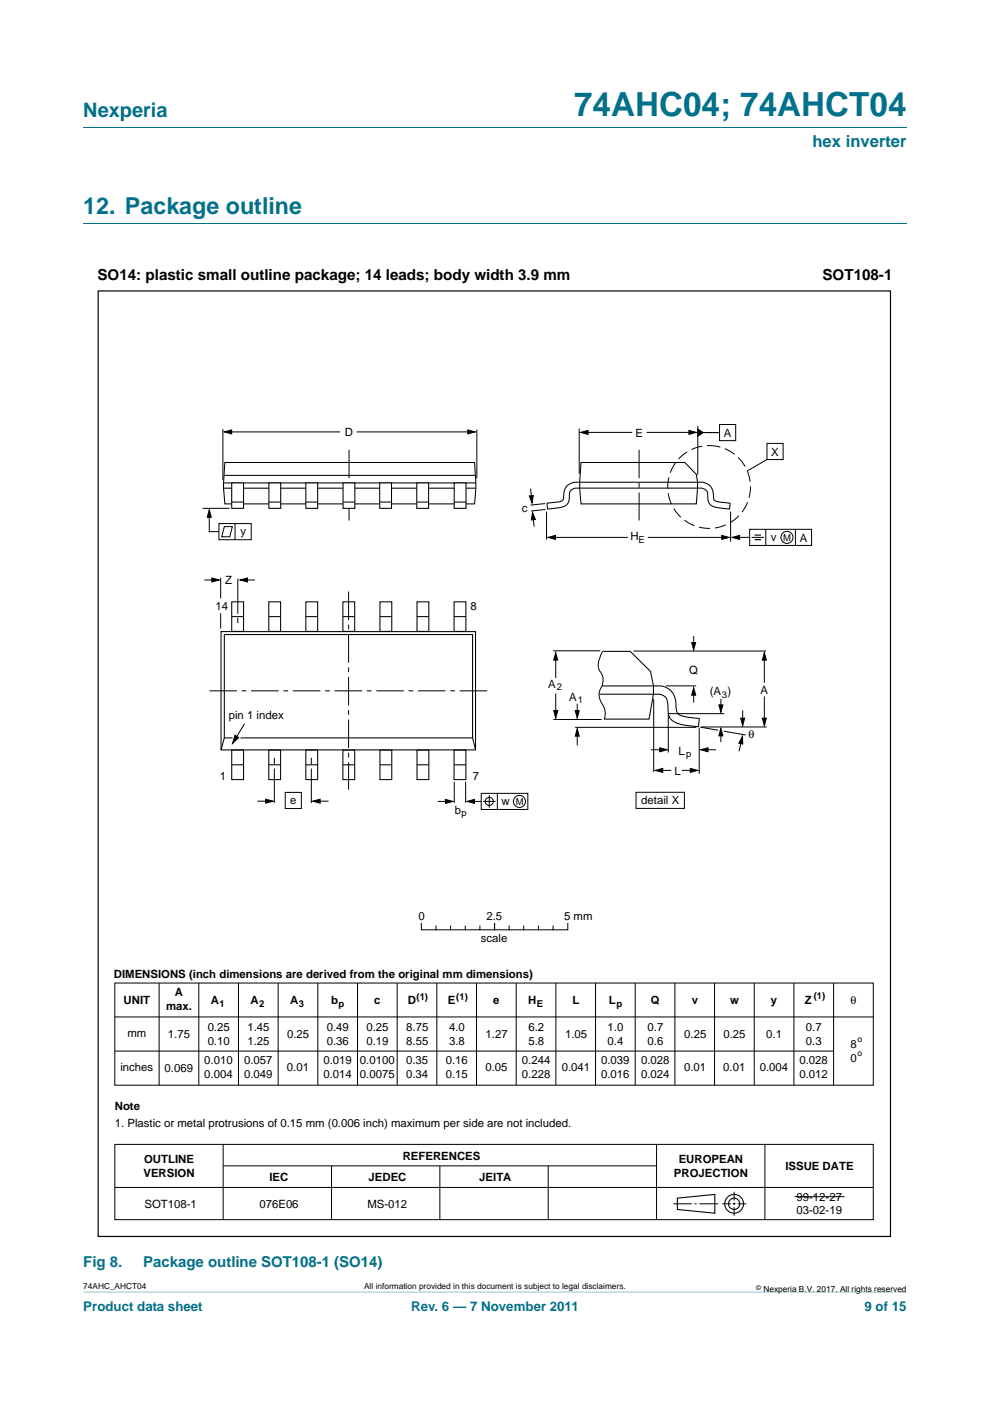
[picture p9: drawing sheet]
<svg xmlns="http://www.w3.org/2000/svg" width="210mm" height="297mm" viewBox="0 0 210 297" stroke-linecap="round" stroke-linejoin="round" font-family="sans-serif">
<path d="M17.7 273.9l174.6 .1z" fill="#00718a"/>
<path d="M17.7 27h174.6M17.7 47.4h174.6" fill="none" stroke="#00718a" stroke-width=".21"/>
<path d="M47.7 98.1h53l.2 5.4-.2 3.3h-53l-.3-3.3zM123.2 98.1h22l2.5 2.5 .2 1.6-.2 4.6h-24.5l-.3-4.6zM47.4 103.5h53.5M47.4 102.4h53.5M47.5 100.8h53.3M116 106.7l.5-.1a5.7 5.7 0 0 0 2.9-.6l.2-.9a2.81 2.81 0 0 1 3.4-2.9h24.9a2.83 2.83 0 0 1 3.4 2.9l.1 .6a1.5 1.5 0 0 0 1.6 .8l1.8 .2-.1 1.1-.2 .1a9.9 9.9 0 0 1-3.7-.7 2.54 2.54 0 0 1-.7-2.5 1.7 1.7 0 0 0-2.1-1.2h-25.1a1.7 1.7 0 0 0-2.1 1.8 2.11 2.11 0 0 1-2.4 2.4l-2.2 .2zM46.9 133.9h54v25.1h-54zM47.6 134.5h52.6v22h-52.6zM127.8 138.1h5.9l4.3 4.2 .6 3.1v1.8l-.9 5.3h-9.6M47.6 156.5l-.7 2.5M100.2 156.5l.7 2.5M127.7 145.4h10.9a3.9 3.9 0 0 1 4.6 2.7l.2 1.3a2.48 2.48 0 0 0 .7 2.2l1.2 .4 3 .4-.1 1.6a12 12 0 0 1-5.5-1.2 2.55 2.55 0 0 1-1-2.4v-.7a2.28 2.28 0 0 0-2.9-2.5h-11.7" fill="none" stroke="#000" stroke-width=".22"/>
<g fill="none" stroke="#000" stroke-width=".21">
<path d="M47.3 91v10.7M48.5 91.6h23.6M75.7 91.6h24.2M101.1 91.1v10.4M122.9 90.9v9.6M123.8 91.7h10.3M137.2 91.7h9.7M148 90.3v10.4M148.6 91.7h4M152.6 90h3.4v3.4h-3.4zM162.7 94h3.4v3.4h-3.4zM162.7 97.4l-4.2 2.4"/>
<path d="M112.5 103.6l.3 2.5M113 109.2l.3 2.4M115.6 106.8l-3.1 .3M115.7 108l-3 .3M115.9 108.5v5.9M117 113.9h16.2M137.4 113.9h16.3M155 108.5v6.3M156.2 113.9h2.8M159 112.2h13.1v3.4h-13.1zM159.4 113.9h2.6M162.4 112.2v3.4"/>
<path d="M168.7 112.2v3.4M43.4 123h2.5M46.8 122.5v4.4M50.4 122.7v7.4M50.4 131v1.1M51.5 123h2.6M117.3 138h10M117.9 138.9v4.9M127.8 138.1a4.8 4.8 0 0 0-.7 3.9 3.4 3.4 0 0 1 .1 4.4 3.5 3.5 0 0 0 .8 3.3 3.3 3.3 0 0 1 .2 2.8M134.4 138h28.1M147.1 134.9v2.3M162.1 139.2v5.6"/>
<path d="M117.4 152.5h10.2M117.9 147v4.5M122 154.2h25.7M122.4 149.2v2.6M122.4 155.5v2.5M138 159h2.4M138.6 148.2v15.5M141.2 145.4h6.5M141.7 151.3v8.3M141.9 151.3h11.7M147.1 146.5v2.5M148.3 154.3v9.8"/>
<path d="M148.5 154.2l3.8 .6M148.7 154.1h13.9M149.5 159h2.4M152.9 148.2v1.9M152.9 155.4v2M153.5 155l4.7 .8M157.3 156.7l-.5 2.6M157.5 150.6v2.5M162.1 147.7v5.2M54.6 169.9h2.6M60.5 168h3.4v3.4h-3.4zM66 160.7v1.4"/>
<path d="M66 162.9v7.4M67.1 169.9h2.6M92.8 169.9h2.6M96.3 165.8v4.4M98.8 165.8v4.4M99.9 169.9h2.2M102.1 168.2h9.9v3.4h-9.9zM102.5 169.9h2.6M103.8 168.6v2.7M105.5 168.2v3.4M134.9 168h10.3v3.4h-10.3zM139.8 163.3h2.6"/>
<path d="M144.6 163.3h2.6M24.4 208.4h160.8v21.7h-160.8zM24.4 215.6h160.8M33.8 208.4v21.7M42.2 208.4v21.7M50.6 208.4v21.7M59 208.4v21.7M67.4 208.4v21.7M75.8 208.4v21.7M84.2 208.4v21.7M92.7 208.4v21.7M101.1 208.4v21.7"/>
<path d="M109.5 208.4v21.7M117.9 208.4v21.7M126.3 208.4v21.7M134.7 208.4v21.7M143.1 208.4v21.7M151.6 208.4v21.7M160 208.4v21.7M168.4 208.4v21.7M176.8 208.4v21.7M24.4 222.9h152.4M24.4 242.6h160.8v16h-160.8zM24.4 251.8h160.8"/>
<path d="M47.3 242.7v15.9M47.3 247.2h91.9M70.3 247.2v11.4M93.3 247.2v11.4M116.3 247.2v11.4M139.3 242.7v15.9M142.8 255.2h3.9M147.3 255.2h.5M148.3 255.2h4M153.2 255.2h1.8M155.4 255.2h.6M155.7 252.7v1.8"/>
<path d="M155.7 255v.5M155.7 255.9v1.9M156.4 255.2h1.9M162.2 242.7v15.9M168.5 253.7h10.6"/>
<circle cx="166.9" cy="113.9" r="1.28"/>
<circle cx="103.8" cy="169.9" r=".86"/>
<circle cx="110.2" cy="169.9" r="1.28"/>
</g>
<g fill="none" stroke="#000" stroke-width=".23">
<path d="M143.7 254l7.9-.8v4l-7.9-.8z"/>
<circle cx="155.7" cy="255.2" r="1.99"/>
<circle cx="155.7" cy="255.2" r="1.2"/>
</g>
<g fill="#000" stroke="#000" stroke-width=".21">
<path d="M47.6 91.6l1.5-.5v.9zM99.2 91.1l1.6 .5-1.6 .4zM123.1 91.7l1.6-.4v.8zM146.1 91.3l1.6 .4-1.6 .4zM148 91l1.2 .7-1.2 .8zM112.3 105.1h.8l-.3 1.6zM113 108.6l.5 1.6h-.8zM116.2 113.9l1.6-.4v.9zM153.1 113.5l1.6 .4-1.6 .5zM155.3 113.9l1.6-.4v.9zM44.9 122.5l1.6 .5-1.6 .4zM50.9 123l1.6-.5v.9z"/>
<path d="M117.9 138.4l.4 1.6h-.9zM146.7 136.2h.9l-.5 1.6zM162.1 138.4l.4 1.6h-.8zM117.4 150.7h.9l-.4 1.6zM122.4 154.5l.5 1.6h-.9zM122 150.7h.9l-.5 1.6zM139.9 158.5l1.6 .5-1.6 .4zM147.1 145.8l.5 1.6h-.9zM148.6 159l1.6-.5v.9zM152.9 154.4l.4 1.6h-.8zM152.5 149.4h.8l-.4 1.6zM157.5 156.1v1.7l-.8-.2z"/>
<path d="M157.1 152.3h.9l-.5 1.5zM161.7 152.3h.8l-.4 1.5zM56.3 169.4l1.6 .5-1.6 .4zM66.3 169.9l1.6-.5v.9zM94.5 169.5l1.6 .4-1.6 .4zM99 169.9l1.6-.4v.8zM139 163.3l1.6-.4v.9zM146.4 162.9l1.6 .4-1.6 .5z"/>
</g>
<path d="M160 113.4h1.4M160 114.4h1.4" fill="none" stroke="#000" stroke-width=".24"/>
<path d="M44.4 146.5h59.5" fill="none" stroke="#000" stroke-width=".21" stroke-dasharray="5.8 1 1 1" stroke-linecap="butt"/>
<path d="M74 95.4v15M135.6 95.4v15M73.9 125.4v42" fill="none" stroke="#000" stroke-width=".21" stroke-dasharray="6 1 1 1" stroke-linecap="butt"/>
<circle cx="150.4" cy="103.3" r="8.8" fill="none" stroke="#000" stroke-width=".21" stroke-dasharray="2.4 1" stroke-linecap="butt"/>
<path d="M64.9 102.4h2.5v5.4h-2.5z" fill="#fff" stroke="#000" stroke-width=".22"/>
<path d="M64.9 106.4h2.5" fill="none" stroke="#000" stroke-width=".22"/>
<path d="M57 102.4h2.5v5.4h-2.5z" fill="#fff" stroke="#000" stroke-width=".22"/>
<path d="M57 106.4h2.5" fill="none" stroke="#000" stroke-width=".22"/>
<path d="M49.1 102.4h2.6v5.4h-2.6z" fill="#fff" stroke="#000" stroke-width=".22"/>
<path d="M49.1 106.4h2.6" fill="none" stroke="#000" stroke-width=".22"/>
<g fill="#fff" stroke="#000" stroke-width=".22">
<path d="M88.4 102.4h2.5v5.4h-2.5z"/>
<path d="M72.8 102.4h2.5v5.4h-2.5z"/>
<path d="M80.5 102.4h2.5v5.4h-2.5z"/>
</g>
<path d="M80.5 106.4h2.5" fill="none" stroke="#000" stroke-width=".22"/>
<path d="M96.3 102.4h2.5v5.4h-2.5z" fill="#fff" stroke="#000" stroke-width=".22"/>
<g fill="none" stroke="#000" stroke-width=".22">
<path d="M72.8 106.4h2.5M88.4 106.4h2.6M96.3 106.4h2.5M49.2 127.6h2.5v6.3h-2.5zM49.2 130.7h2.5M57 127.6h2.5v6.3h-2.5zM57 130.7h2.5M64.9 127.6h2.5v6.3h-2.5zM64.9 130.7h2.5M72.7 127.6h2.5v6.3h-2.5zM72.7 130.7h2.5M80.6 127.6h2.5v6.3h-2.5z"/>
<path d="M80.6 130.7h2.5M88.4 127.6h2.6v6.3h-2.6zM88.4 130.7h2.6M96.3 127.6h2.5v6.3h-2.5zM96.3 130.7h2.5M49.2 159h2.5v6.3h-2.5zM57 159h2.5v6.3h-2.5zM64.9 159h2.5v6.3h-2.5zM72.7 159h2.5v6.3h-2.5zM80.6 159h2.5v6.3h-2.5zM88.4 159h2.6v6.3h-2.6zM96.3 159h2.5v6.3h-2.5z"/>
<path d="M49.2 162.2h2.5M57 162.2h2.5M64.9 162.2h2.5M72.7 162.2h2.5M80.6 162.2h2.5M88.4 162.2h2.6M96.3 162.2h2.5"/>
</g>
<path d="M44.4 108.1l.4 1.6h-.8z" fill="#000" stroke="#000" stroke-width=".21"/>
<path d="M43 107.8h5.7M44.4 108.7v4h2M46.4 111h6.9v3.4h-6.9zM47.6 111.7h1.7l-.6 2.1h-1.7zM49.9 111v3.4M58.2 160.7v1.4M58.2 162.9v7.4" fill="none" stroke="#000" stroke-width=".21"/>
<path d="M49.5 155.4l1.7 .9-2.1 1.8z" fill="#fff"/>
<g fill="none" stroke="#000" stroke-width=".21">
<path d="M46.8 130v3.3M51.9 153.4l-2.6 4.2M89.4 195.8v1.3M89.4 197.1h30.9M92.5 196.3v.8M95.6 196.3v.8M98.7 196.3v.8M101.8 196.3v.8M104.9 195.8v1.3M108 196.3v.8M111.1 196.3v.8M114.2 196.3v.8"/>
<path d="M117.3 196.3v.8M120.4 195.8v1.3"/>
</g>
<path d="M49.8 155.9l.8 .5-1.3 1.2z" fill="#000" stroke="#000" stroke-width=".21"/>
<path d="M20.8 61.7h168.1v200.5h-168.1z" fill="none" stroke="#000" stroke-width=".25"/>
<text font-size="7" fill="#00718a" x="121.8" y="24.6">74AHC04; 74AHCT04</text>
<text font-size="4.9" fill="#00718a" x="17.7" y="45.4">12. Package outline</text>
<text font-size="4.2" fill="#00718a" x="17.7" y="24.9">Nexperia</text>
<text font-size="3.5" fill="#00718a" x="172.3" y="31.1">hex inverter</text>
<g font-size="3.2">
<text x="20.7" y="59.3">SO14: plastic small outline package; 14 leads; body width 3.9 mm</text>
<text x="174.5" y="59.4">SOT108-1</text>
</g>
<g font-size="3.2" fill="#00718a">
<text x="17.7" y="268.6">Fig 8.</text>
<text x="30.4" y="268.6">Package outline SOT108-1 (SO14)</text>
</g>
<g font-size="2.8" fill="#00718a">
<text x="17.7" y="277.9">Product data sheet</text>
<text x="87.2" y="277.9">Rev. 6 — 7 November 2011</text>
<text x="183.4" y="277.9">9 of 15</text>
</g>
<g font-size="2.4">
<text x="73.1" y="92.4">D</text>
<text x="134.8" y="92.6">E</text>
<text x="153.5" y="92.6">A</text>
<text x="163.6" y="96.6">X</text>
<text x="51" y="113.4">y</text>
<text x="110.7" y="108.6">c</text>
<text x="133.7" y="114.6">H</text>
<text x="163.5" y="114.7">v</text>
<text x="169.6" y="114.8">A</text>
<text x="47.7" y="123.8">Z</text>
<text x="45.7" y="129.3">14</text>
<text x="99.8" y="129.3">8</text>
<text x="146.2" y="142.8">Q</text>
<text x="116.3" y="145.9">A</text>
<text x="120.7" y="148.5">A</text>
<text x="150.5" y="147.5">(A )</text>
<text x="161.3" y="147.2">A</text>
<text x="48.5" y="152.4">pin 1 index</text>
<text x="143.9" y="160">L</text>
<text x="158.8" y="156.4">θ</text>
<text x="46.6" y="165.3">1</text>
<text x="100.3" y="165.3">7</text>
<text x="143" y="164.2">L</text>
<text x="61.5" y="170.4">e</text>
<text x="96.4" y="172.5">b</text>
<text x="106.4" y="170.6">w</text>
<text x="136" y="170.6">detail X</text>
<text x="88.7" y="195.1">0</text>
<text x="103.2" y="195.1">2.5</text>
<text x="119.6" y="195.1">5 mm</text>
<text x="102" y="199.8">scale</text>
<text x="24.1" y="207.3">DIMENSIONS (inch dimensions are derived from the original mm dimensions)</text>
<text x="26.2" y="212.9">UNIT</text>
<text x="35.2" y="214.2">max.</text>
<text x="37.1" y="211.3">A</text>
<text x="44.7" y="212.9">A</text>
<text x="53.1" y="212.9">A</text>
<text x="61.5" y="212.9">A</text>
<text x="70.2" y="212.9">b</text>
<text x="79.4" y="212.9">c</text>
<text x="86.5" y="212.9">D</text>
<text x="95" y="212.9">E</text>
<text x="104.6" y="212.9">e</text>
<text x="112" y="212.9">H</text>
<text x="121.4" y="212.9">L</text>
<text x="129.1" y="212.9">L</text>
<text x="138" y="212.9">Q</text>
<text x="146.7" y="212.9">v</text>
<text x="154.9" y="212.9">w</text>
<text x="163.5" y="212.9">y</text>
<text x="170.7" y="212.9">Z</text>
<text x="180.4" y="212.9">θ</text>
<text x="27" y="219.9">mm</text>
<text x="35.6" y="220.1">1.75</text>
<text x="44" y="218.6">0.25</text>
<text x="44" y="221.6">0.10</text>
<text x="52.5" y="218.6">1.45</text>
<text x="52.5" y="221.6">1.25</text>
<text x="60.9" y="220.1">0.25</text>
<text x="69.3" y="218.6">0.49</text>
<text x="69.3" y="221.6">0.36</text>
<text x="77.7" y="218.6">0.25</text>
<text x="77.7" y="221.6">0.19</text>
<text x="86.2" y="218.6">8.75</text>
<text x="86.2" y="221.6">8.55</text>
<text x="95.2" y="218.6">4.0</text>
<text x="95.2" y="221.6">3.8</text>
<text x="103" y="220">1.27</text>
<text x="112.1" y="218.6">6.2</text>
<text x="112.1" y="221.6">5.8</text>
<text x="119.8" y="220.1">1.05</text>
<text x="128.9" y="218.6">1.0</text>
<text x="128.9" y="221.6">0.4</text>
<text x="137.4" y="218.6">0.7</text>
<text x="137.4" y="221.6">0.6</text>
<text x="145.1" y="220.1">0.25</text>
<text x="153.4" y="220.1">0.25</text>
<text x="162.5" y="220.1">0.1</text>
<text x="171" y="218.6">0.7</text>
<text x="171" y="221.6">0.3</text>
<text x="25.5" y="227.1">inches</text>
<text x="34.9" y="227.2">0.069</text>
<text x="43.3" y="225.7">0.010</text>
<text x="51.8" y="225.7">0.057</text>
<text x="60.9" y="227.2">0.01</text>
<text x="68.6" y="225.7">0.019</text>
<text x="76.4" y="225.7">0.0100</text>
<text x="86.1" y="225.7">0.35</text>
<text x="94.5" y="225.7">0.16</text>
<text x="103" y="227.1">0.05</text>
<text x="110.7" y="225.7">0.244</text>
<text x="119.1" y="227.1">0.041</text>
<text x="127.5" y="225.7">0.039</text>
<text x="136" y="225.7">0.028</text>
<text x="145.1" y="227.1">0.01</text>
<text x="153.4" y="227.1">0.01</text>
<text x="161.2" y="227.1">0.004</text>
<text x="169.6" y="225.7">0.028</text>
<text x="180.4" y="222.2">8</text>
<text x="180.4" y="225.1">0</text>
<text x="43.3" y="228.6">0.004</text>
<text x="51.8" y="228.6">0.049</text>
<text x="68.6" y="228.6">0.014</text>
<text x="76.4" y="228.6">0.0075</text>
<text x="86.1" y="228.6">0.34</text>
<text x="94.5" y="228.6">0.15</text>
<text x="110.7" y="228.6">0.228</text>
<text x="127.5" y="228.6">0.016</text>
<text x="136" y="228.6">0.024</text>
<text x="169.6" y="228.6">0.012</text>
<text x="24.3" y="235.3">Note</text>
<text x="24.3" y="238.9">1. Plastic or metal protrusions of 0.15 mm (0.006 inch) maximum per side are not included.</text>
<text x="85.4" y="245.9">REFERENCES</text>
<text x="30.4" y="249.5">VERSION</text>
<text x="30.6" y="246.6">OUTLINE</text>
<text x="57.2" y="250.5">IEC</text>
<text x="78.2" y="250.5">JEDEC</text>
<text x="101.7" y="250.5">JEITA</text>
<text x="142.9" y="249.5">PROJECTION</text>
<text x="143.9" y="246.6">EUROPEAN</text>
<text x="166.6" y="248.1">ISSUE DATE</text>
<text x="30.6" y="256.1">SOT108-1</text>
<text x="55" y="256.1">076E06</text>
<text x="77.9" y="256.1">MS-012</text>
<text x="168.9" y="254.5">99-12-27</text>
<text x="168.9" y="257.5">03-02-19</text>
</g>
<g font-size="2">
<text x="135.5" y="115">E</text>
<text x="166.1" y="114.7">M</text>
<text x="118.1" y="146.4">2</text>
<text x="122.6" y="149">1</text>
<text x="153.1" y="147.9">3</text>
<text x="145.5" y="160.5">p</text>
<text x="97.9" y="173">p</text>
<text x="109.4" y="170.6">M</text>
<text x="46.6" y="213.4">1</text>
<text x="55" y="213.4">2</text>
<text x="63.4" y="213.4">3</text>
<text x="71.8" y="213.4">p</text>
<text x="88.4" y="212">(1)</text>
<text x="96.8" y="212">(1)</text>
<text x="113.9" y="213.4">E</text>
<text x="130.7" y="213.4">p</text>
<text x="172.6" y="211.9">(1)</text>
</g>
<g font-size="1.8">
<text x="181.9" y="221">o</text>
<text x="181.9" y="223.9">o</text>
<text x="17.7" y="273.3">74AHC_AHCT04</text>
<text x="77.2" y="273.3">All information provided in this document is subject to legal disclaimers.</text>
<text x="161.9" y="273.9">Nexperia B.V. 2017. All rights reserved</text>
</g>
<text font-size="1.4" x="160.4" y="273.4">©</text>
</svg>
